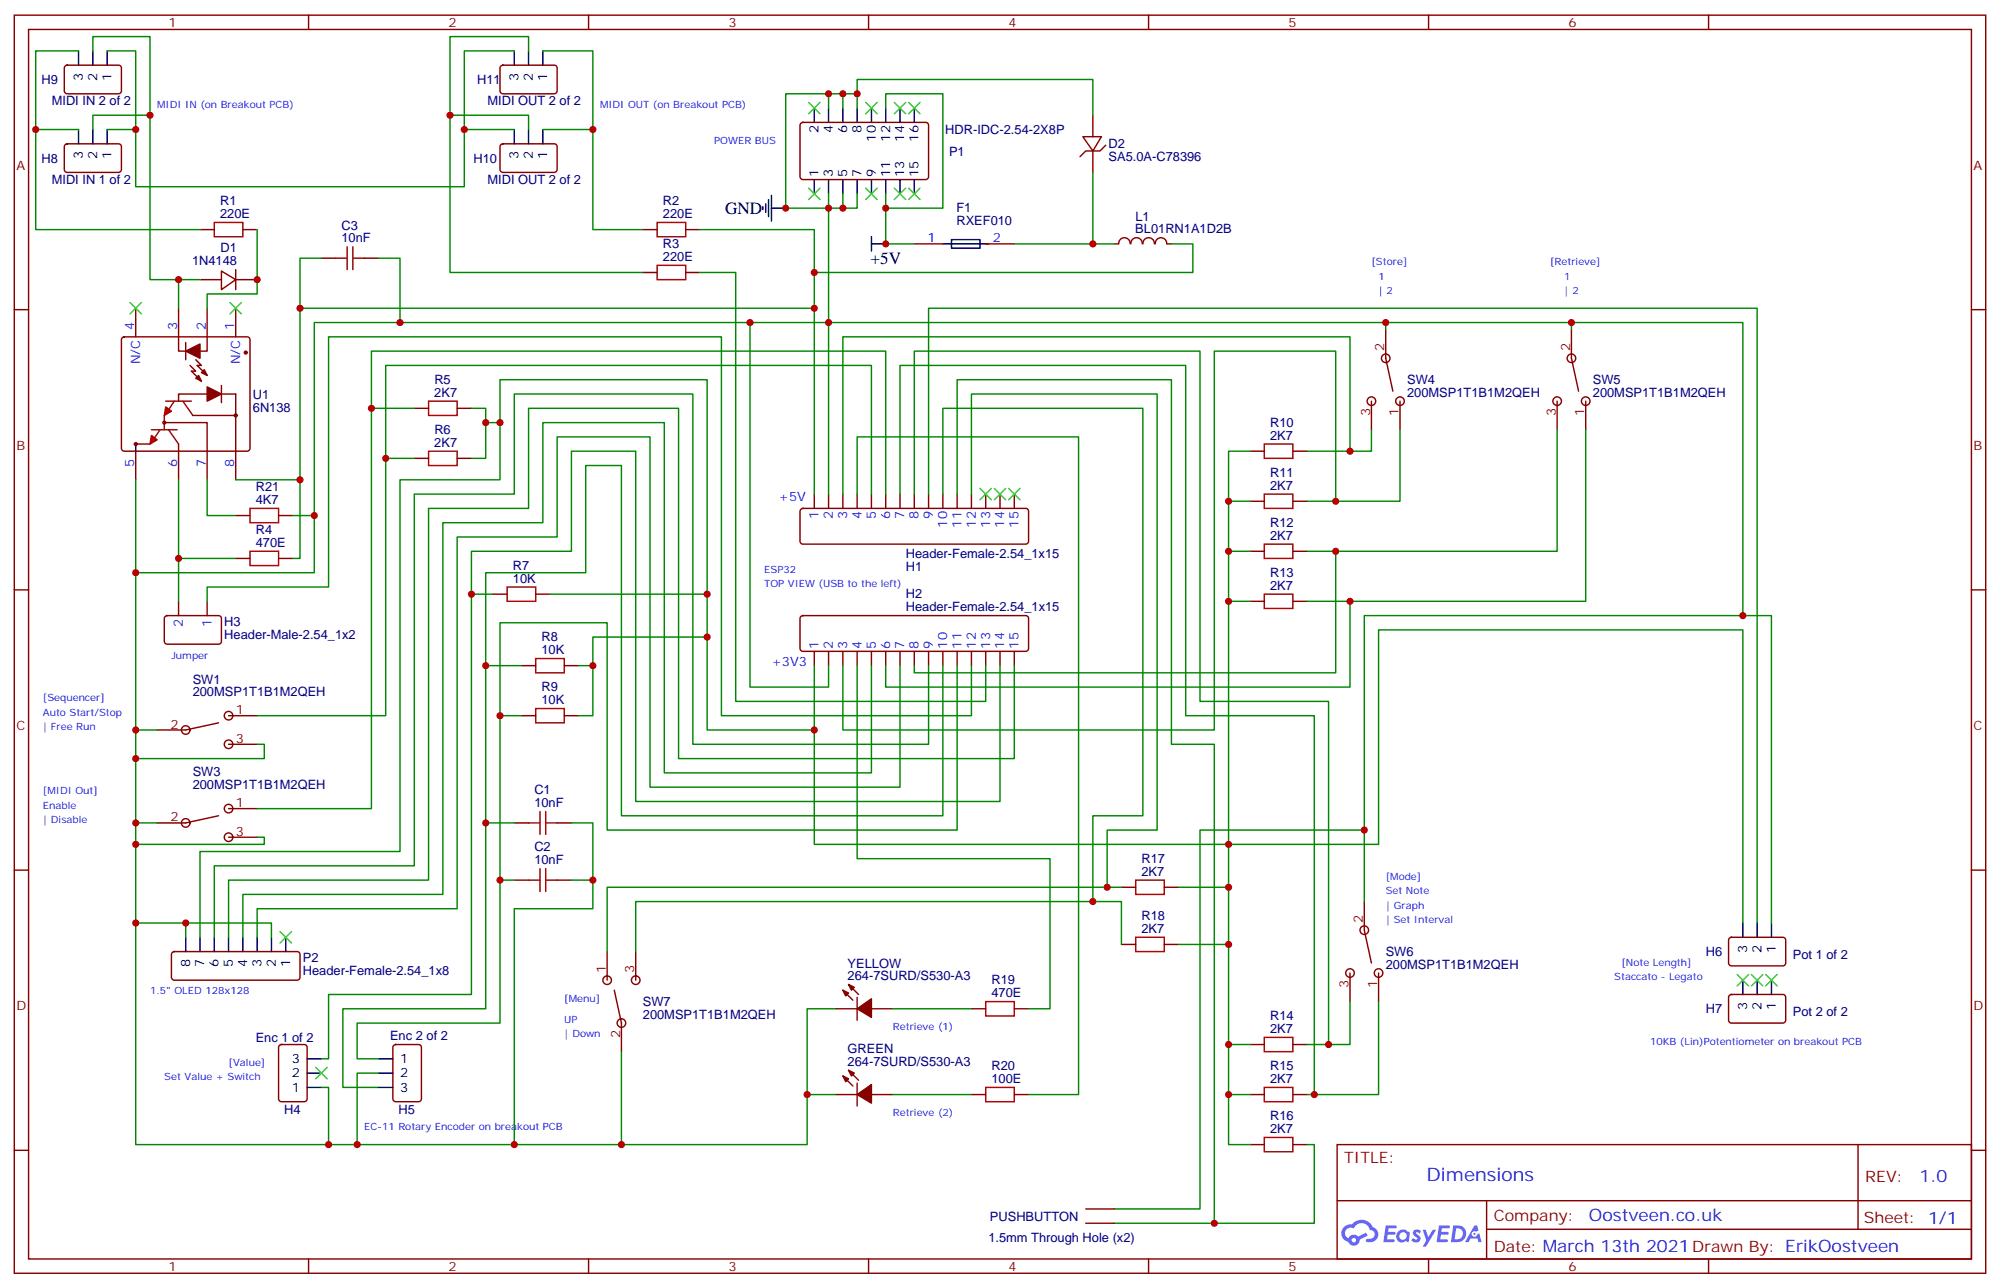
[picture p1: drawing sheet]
<svg xmlns="http://www.w3.org/2000/svg" width="494mm" height="318mm" viewBox="0 0 494 318" stroke-linecap="round" stroke-linejoin="round" font-family="sans-serif">
<g fill="none" stroke="#870000" stroke-width=".35">
<path d="M3.5 3.7h486.9v310.5h-486.9zM7.1 7.3h479.7v303.4h-479.7zM76.2 3.7v3.6M145.3 3.7v3.6M214.5 3.7v3.6M283.6 3.7v3.6M352.8 3.7v3.6M421.9 3.7v3.6M3.5 76.4h3.6M486.8 76.4h3.6M3.5 145.6h3.6M486.8 145.6h3.6"/>
<path d="M3.5 214.7h3.6M486.8 214.7h3.6M3.5 283.8h3.6M330.2 282.4h156.6v28.3h-156.6zM330.2 296.3h156.5M367.1 296.3v14.1M458.8 282.5v20.8M486.8 283.8h3.6M76.2 310.7v3.5M145.3 310.7v3.5M214.5 310.7v3.5M283.6 310.7v3.5"/>
<path d="M352.8 310.7v3.5M367.1 303.3h119.6M421.9 310.7v3.5"/>
</g>
<g fill="#5487ff">
<path d="M349.2 303.6a1.22 1.22 0 0 1 1.7 .3l-.4 .6a.47 .47 0 0 0-.3-.5 .47 .47 0 0 0-.5 .2v.2a1.3 1.3 0 0 1 1 1.7 1.39 1.39 0 0 1-2.2-.1l.5-.5 .7 .4a.29 .29 0 0 0 .3-.3 .29 .29 0 0 0-.2-.3 1.04 1.04 0 0 1-.6-1.7z"/>
<path d="M342.2 302.4h2.3a.37 .37 0 0 1 .4 .3 .37 .37 0 0 1-.4 .4h-1.6l-.1 .9h1.5l.3 .3-.3 .4h-1.6l-.2 1.1h1.5a.36 .36 0 0 1 .4 .3 .36 .36 0 0 1-.3 .4h-2.5z"/>
<path d="M355.3 302.4h2.4a.37 .37 0 0 1 .4 .3 .37 .37 0 0 1-.4 .4h-1.6l-.2 .9h1.6l.3 .3-.4 .4h-1.6l-.1 1.1h1.5a.36 .36 0 0 1 .4 .3 .36 .36 0 0 1-.4 .4h-2.5z"/>
<path d="M364.1 302.4h.7l.3 1.2-.6 .3a.69 .69 0 0 0-1 .3 .69 .69 0 0 0 .4 1 .69 .69 0 0 0 .9-.6l.5-.3 .6 2.2h-.8l-.3-.9h-1.7l-.5 .9h-.8z"/>
<path d="M351.3 303.4h.8l.6 1.9 1.1-1.9h.9l-2.6 4.2h-.8l.9-1.5z"/>
<path d="M358.9 302.4l-.6 4.1h1.3a2.11 2.11 0 0 0 2.5-2.1 2.11 2.11 0 0 0-2.5-2zM359.6 303.1a1.39 1.39 0 0 1 1.7 1.4 1.39 1.39 0 0 1-1.8 1.3h-.3z"/>
<path d="M345.2 304a1.47 1.47 0 0 0-.2 2.1 1.47 1.47 0 0 0 2.1 .1l.8 .3 .3-2.3-.2-.2-.4-.1a1.49 1.49 0 0 0-2.4 .1zM345.8 304.4a.92 .92 0 0 1 1.6 .5 .92 .92 0 0 1-1.3 1 .9 .9 0 0 1-.3-1.5z"/>
<path d="M331.9 302.7a2.18 2.18 0 0 0 1.1 3.8 1.44 1.44 0 0 0 1.6 .9 1.44 1.44 0 0 0 1.2-1.5l2-1-.5-.7-1.9 .9a1.47 1.47 0 0 0-2.4 .5 1.39 1.39 0 0 1-.7-2 1.39 1.39 0 0 1 2-.5 2.12 2.12 0 0 1 2.2-1.3 2.12 2.12 0 0 1 1.9 1.7 1.07 1.07 0 0 1 1.1 1 1.07 1.07 0 0 1-1 1.2h-.7a.43 .43 0 0 0-.5 .3 .43 .43 0 0 0 .4 .5 1.98 1.98 0 0 0 2.5-1.2 1.98 1.98 0 0 0-1.2-2.5 2.98 2.98 0 0 0-5.1-.7l-1.1 .1zM333.8 306a.55 .55 0 0 1 1.1 0 .55 .55 0 0 1-1.1 0z"/>
<circle cx="364.1" cy="304.5" r=".26"/>
</g>
<g fill="none" stroke="#000" stroke-width=".35">
<path d="M19.4 12.6v3.5M22.9 12.6v3.5M26.5 12.6v3.5M127 12.6v3.5M130.5 12.6v3.5M134.1 12.6v3.5M19.4 32v3.5M22.9 32v3.5M26.5 32v3.5M127 32v3.5M130.5 32v3.5M134.1 32v3.5"/>
<path d="M201.1 26.7v3.5M204.6 26.7v3.5M208.1 26.7v3.5M211.7 26.7v3.5M215.2 26.7v3.5M218.7 26.7v3.5M222.2 26.7v3.5M225.8 26.7v3.5M188.4 51v.7M189.1 50.3v2.1M189.8 49.2v4.3M190.5 51.4h3.5"/>
<path d="M190.5 48.2v6.3M201.1 44.3v3.5M204.6 44.3v3.5M208.1 44.3v3.5M211.7 44.3v3.5M215.2 44.3v3.5M215.2 58.4v3.5M218.7 44.3v3.5M222.2 44.3v3.5M225.8 44.3v3.5M234.9 59.1h7.1v2.1h-7.1zM215.2 60.2h3.5"/>
<path d="M232.8 60.2h11.3M33.5 109.6v1.7M45.9 231.3v3.5M49.4 231.3v3.5M52.9 231.3v3.5M56.4 231.3v3.5M60 231.3v3.5M63.5 231.3v3.5M67 231.3v3.5M70.6 231.3v3.5M430.4 227.8v3.5M433.9 227.8v3.5"/>
<path d="M437.4 227.8v3.5M430.4 241.9v3.5M433.9 241.9v3.5M437.4 241.9v3.5M75.8 261.3h3.6M75.8 268.3h3.6M75.8 264.8h3.6M93.5 261.3h3.5M93.5 268.3h3.5M93.5 264.8h3.5"/>
</g>
<g fill="none" stroke="#870000" stroke-width=".35">
<path d="M16.1 16.3l.5-.2h12.7a.71 .71 0 0 1 .7 .7v5.6a.76 .76 0 0 1-.7 .7h-12.7a.76 .76 0 0 1-.7-.7v-5.6zM123.7 16.3l.5-.2h12.7a.71 .71 0 0 1 .7 .7v5.6a.76 .76 0 0 1-.7 .7h-12.7a.76 .76 0 0 1-.7-.7v-5.6zM16.1 35.7l.5-.2h12.7a.71 .71 0 0 1 .7 .7v5.6a.76 .76 0 0 1-.7 .7h-12.7a.76 .76 0 0 1-.7-.7v-5.6zM123.7 35.7l.5-.2h12.7a.71 .71 0 0 1 .7 .7v5.6a.76 .76 0 0 1-.7 .7h-12.7a.76 .76 0 0 1-.7-.7v-5.6zM197.8 30.4l.5-.2h30.3a.71 .71 0 0 1 .7 .7v12.7a.76 .76 0 0 1-.7 .7h-30.3a.76 .76 0 0 1-.7-.7v-12.7zM267.4 33.7h4.6l-2.1 3.6zM269.9 28.4v5.3M269.9 37.3v5.2M273 35.8l-1.4 1.5h-3.5l-1.4 1.4M49.4 56.7h3.5M60 56.7h3.5M158.7 56.7h3.6"/>
<path d="M169.3 56.7h3.6M33.5 76.1v7M44.1 76.1v10.5h7.1v-10.5M49.4 69h5.3M54.7 66.9l3.5 2.1-3.5 2.5zM58.2 66.5v5M58.2 76.1v7M58.2 69h5.3M79.4 63.7h3.5M90 63.7h3.5M158.7 67.2h3.6M169.3 67.2h3.6"/>
<path d="M225.8 60.2h7M243.4 60.2h7.1M275.2 60.2h1M276.3 60.2a1.41 1.41 0 0 1 1.4-1.5 1.41 1.41 0 0 1 1.4 1.5M279.3 60.2a1.41 1.41 0 0 1 1.4-1.5 1.41 1.41 0 0 1 1.4 1.5M282.2 60.2a1.41 1.41 0 0 1 1.5-1.5 1.41 1.41 0 0 1 1.4 1.5M285.3 60.2a1.41 1.41 0 0 1 1.4-1.5 1.41 1.41 0 0 1 1.4 1.5M288.2 60.2h1.1M30.2 83.3l.5-.2h30.3a.71 .71 0 0 1 .7 .7v26.8a.76 .76 0 0 1-.7 .7h-30.3a.76 .76 0 0 1-.7-.7v-26.8zM44.1 99v-1.8h14.1v21.2M45.9 84.5v4.3M46.9 90.2l1.4 1.4h-1l2.4 2.5"/>
<path d="M48.3 88.8l1.4 1.4h-1l2.5 2.4M54.7 95.1v4.2M338.7 99v7M342.2 81.4v7l1.8 8.1M345.7 99v7M384.5 99v7M388.1 81.4v7l1.7 8.1M391.6 99v7M33.5 109.6h3.5M33.5 111.3v7.1M40.6 104.3h10.6v14.1M44.1 109.6v8.8"/>
<path d="M47.6 102.5h10.6M102.3 100.8h3.5M102.3 113.1h3.5M112.9 100.8h3.5M112.9 113.1h3.5M308.7 111.3h3.5M319.3 111.3h3.5M58.2 137.8h3.5M58.2 127.2h3.5M68.8 137.8h3.5M68.8 127.2h3.5M197.8 125.7l.5-.3h55a.71 .71 0 0 1 .7 .8v7.4a.76 .76 0 0 1-.7 .7h-55a.76 .76 0 0 1-.7-.7v-7.4z"/>
<path d="M201.1 121.9v3.5M204.6 121.9v3.5M208.1 121.9v3.5M211.7 121.9v3.5M215.2 121.9v3.5M218.7 121.9v3.5M222.2 121.9v3.5M225.8 121.9v3.5M229.3 121.9v3.5M232.8 121.9v3.5M236.4 121.9v3.5M239.9 121.9v3.5"/>
<path d="M243.4 121.9v3.5M246.9 121.9v3.5M250.5 121.9v3.5M308.7 123.7h3.5M308.7 136h3.5M319.3 123.7h3.5M319.3 136h3.5M40.8 152.1l.5-.2h12.7a.71 .71 0 0 1 .7 .7v5.7a.76 .76 0 0 1-.7 .7h-12.7a.76 .76 0 0 1-.7-.7v-5.7zM44.1 148.4v3.5M51.2 148.4v3.5M121.7 146.6h3.5M132.3 146.6h3.5"/>
<path d="M197.8 152.1l.5-.2h55a.71 .71 0 0 1 .7 .7v7.4a.76 .76 0 0 1-.7 .7h-55a.76 .76 0 0 1-.7-.7v-7.4zM308.7 148.4h3.5M319.3 148.4h3.5M54 178.4l-8.1 1.7h-7.1M56.4 176.6h7.1M128.8 176.6h3.5M128.8 164.3h3.5M139.3 176.6h3.6M139.3 164.3h3.6M201.1 160.7v3.6M204.6 160.7v3.6M208.1 160.7v3.6"/>
<path d="M211.7 160.7v3.6M215.2 160.7v3.6M218.7 160.7v3.6M222.2 160.7v3.6M225.8 160.7v3.6M229.3 160.7v3.6M232.8 160.7v3.6M236.4 160.7v3.6M239.9 160.7v3.6M243.4 160.7v3.6M246.9 160.7v3.6M250.5 160.7v3.6"/>
<path d="M56.4 183.7h7.1M56.4 199.5h7.1M54 201.3l-8.1 1.8h-7.1M56.4 206.6h7.1M127 203.1h3.5M127 217.2h3.5M137.6 203.1h3.5M137.6 217.2h3.5M276.9 218.9h3.6M287.5 218.9h3.5M42.6 235l.4-.2h30.4a.71 .71 0 0 1 .7 .7v5.7a.76 .76 0 0 1-.7 .7h-30.4a.76 .76 0 0 1-.7-.7v-5.7zM149.9 234.8v7.1"/>
<path d="M157 234.8v7.1M276.9 233h3.6M287.5 233h3.5M336.9 222.5v7l1.8 8.1M427.1 231.5l.5-.2h12.7a.71 .71 0 0 1 .7 .7v5.6a.76 .76 0 0 1-.7 .7h-12.7a.76 .76 0 0 1-.7-.7v-5.6zM69 257.9l.5-.2h5.6a.71 .71 0 0 1 .7 .7v12.7a.76 .76 0 0 1-.7 .8h-5.6a.76 .76 0 0 1-.7-.8v-12.7zM97.2 257.9l.5-.2h5.7a.71 .71 0 0 1 .7 .7v12.7a.76 .76 0 0 1-.7 .8h-5.7a.76 .76 0 0 1-.7-.8v-12.7zM151.7 244.3l1.8 8.1v7.1M206.4 248.9h5.3M208.1 244.3l2.5 2.5M209.5 242.9l2.5 2.5M211.7 246.1v5.6"/>
<path d="M215.2 248.9h5.3M239.9 248.9h3.5M250.5 248.9h3.5M308.7 257.7h3.5M319.3 257.7h3.5M333.4 240.1v7.1M340.4 240.1v7.1M427.1 245.6l.5-.2h12.7a.71 .71 0 0 1 .7 .7v5.6a.76 .76 0 0 1-.7 .7h-12.7a.76 .76 0 0 1-.7-.7v-5.6zM206.4 270.1h5.3M208.1 265.5l2.5 2.5M209.5 264.1l2.5 2.5M211.7 267.3v5.6"/>
<path d="M215.2 270.1h5.3M239.9 270.1h3.5M250.5 270.1h3.5M308.7 270.1h3.5M319.3 270.1h3.5M268.1 298.3h7.1M308.7 282.4h3.5M319.3 282.4h3.5M268.1 301.8h7.1"/>
<circle cx="338.7" cy="99" r="1.06"/>
<circle cx="342.2" cy="88.4" r="1.06"/>
<circle cx="345.7" cy="99" r="1.06"/>
<circle cx="384.5" cy="99" r="1.06"/>
<circle cx="388.1" cy="88.4" r="1.06"/>
<circle cx="391.6" cy="99" r="1.06"/>
<circle cx="33.5" cy="109.6" r=".35"/>
<circle cx="40.6" cy="104.3" r=".35"/>
<circle cx="58.2" cy="102.5" r=".35"/>
<circle cx="56.4" cy="176.6" r="1.06"/>
<circle cx="45.9" cy="180.1" r="1.06"/>
<circle cx="56.4" cy="199.5" r="1.06"/>
<circle cx="56.4" cy="183.7" r="1.06"/>
<circle cx="45.9" cy="203.1" r="1.06"/>
<circle cx="56.4" cy="206.6" r="1.06"/>
<circle cx="336.9" cy="229.5" r="1.06"/>
<circle cx="149.9" cy="241.9" r="1.06"/>
<circle cx="153.5" cy="252.4" r="1.06"/>
<circle cx="157" cy="241.9" r="1.06"/>
<circle cx="333.4" cy="240.1" r="1.06"/>
<circle cx="340.4" cy="240.1" r="1.06"/>
</g>
<g fill="none" stroke="#008700" stroke-width=".35">
<path d="M19.4 12.6h-10.6v19.4h10.6M22.9 12.6v-3.6h14.1v19.4h-14.1v3.6M26.5 12.6h7v19.4h-7M127 12.6h-12.3v19.4h12.3M130.5 12.6v-3.6h-19.4v19.4h19.4v3.6M134.1 12.6h12.3v19.4h-12.3M8.8 32v24.7h40.6M33.5 32v14.1h81.2v-14.1M37 28.4v40.6h7.1M111.1 28.4v38.8h47.6M146.4 32v24.7h12.3M204.6 23.1v3.6"/>
<path d="M208.1 26.7v-3.6h-14.1v28.3h14.1M208.1 23.1h3.6v3.6M211.7 23.1v-3.5h58.2v8.8M218.7 26.7v-3.6h14.1v28.3h-14.1v-3.6M63.5 56.7v15.8h-12.3v3.6M172.9 56.7h28.2v65.2M204.6 47.8v74.1M208.1 47.8v3.6h3.6v-3.6M218.7 51.4v8.8h7.1M269.9 42.5v17.7M49.4 69h-5.3v7.1M79.4 63.7h-5.3v12.4"/>
<path d="M93.5 63.7h5.3v15.9M172.9 67.2h8.8v105.9h61.7v-8.8M185.2 79.6h157v1.8M201.1 76.1h-127v42.3h-15.9M250.5 60.2h24.7M289.3 60.2h5.3v7h-93.5M342.2 79.6h45.9v1.8M388.1 79.6h42.3v72.3h-93.5v70.6M33.5 118.4v22.9h44.1v-61.7h107.6v89.9h19.4v-5.2M44.1 118.4v19.4h14.1M51.2 118.4v8.8h7M74.1 118.4v19.4h-1.8"/>
<path d="M91.7 100.8h10.6M95.2 113.1h7.1M116.4 100.8h3.5v12.3h-3.5M119.9 104.3h3.6M308.7 111.3h-5.3v97.1h-102.3v-28.3M333.4 111.3v-28.2h-125.3v38.8M338.7 106v5.3h-15.9M345.7 106v17.7h-22.9M384.5 106v30h-61.7M391.6 106v42.4h-68.8M44.1 137.8v10.6M72.3 127.2h5.3"/>
<path d="M211.7 121.9v-14.1h54.6v162.3h-12.3M215.2 121.9v-31.7h-120v86.4h-31.7M218.7 121.9v-35.3h-127v112.9h-28.2M222.2 121.9v-31.7h70.6v86.4h31.8v93.5M225.8 121.9v-35.3h70.5v86.5h31.8v84.6M229.3 121.9v-45.8h204.6v151.7M232.8 121.9v-21.1h49.4v100.5h-12.3v21.2M236.4 121.9v-28.2h52.9v90h10.6v118.1M239.9 121.9v-24.7h45.9v107.6h-12.4v14.1M303.4 123.7h5.3M303.4 136h5.3M329.8 123.7v-37.1h-29.9v93.5h-91.8v-15.8"/>
<path d="M329.8 136v30h-104v-1.7M33.5 141.3v38.8h5.3M51.2 148.4v-3.5h29.9v-61.8h97.1v93.5h61.7v-12.3M116.4 146.6h5.3M135.8 146.6h38.8M174.6 157.2h-28.2v19.4h-3.5M303.4 148.4h5.3M333.4 148.4v21.1h-114.7v-5.2M430.4 151.9h7v75.9M119.9 164.3v-23h24.7v-26.4h8.9v86.4h79.3v-37M123.5 176.6h5.3M128.8 164.3h-8.9v84.6h-35.2v19.4h8.8"/>
<path d="M142.9 164.3h3.5M201.1 164.3v15.8h-26.5v-86.4h-51.1v24.7h-24.7v91.7h-49.4v21.2M211.7 164.3v47.6h47.6v37h-5.3M215.2 164.3v26.4h-51.2v-86.4h-29.9v24.7h-24.7v91.7h-49.4v10.6M222.2 164.3v29.9h-61.7v-86.4h-22.9v24.7h-24.7v91.7h-49.4v7.1M229.3 164.3v19.4h-58.2v-86.5h-44.1v24.7h-24.7v91.7h-49.4v17.7M236.4 164.3v40.5h-86.5v-51.1h-26.4v98.7h-35.3v8.9h5.3M246.9 164.3v33.5h-89.9v-86.5h-15.9v24.7h-24.7v109.4h-35.3v15.9h-1.7M250.5 164.3v22.9h-82.9v-86.4h-37.1v24.6h-24.7v91.8h-49.4v14.1M33.5 180.1v23h5.3M63.5 183.7h1.8v3.5h-31.8M33.5 203.1v24.7h12.4v3.5"/>
<path d="M63.5 206.6h1.8v1.8h-31.8M119.9 203.1h7.1M123.5 217.2h3.5M141.1 203.1h5.3v14.1h-5.3M146.4 217.2v7h-19.4v58.2M276.9 218.9h-127v15.9M291 218.9h12.4M336.9 204.8h-40.6v93.5h-21.1M33.5 227.8v54.6h120v-22.9M45.9 227.8h21.1v3.5M276.9 233v-10.5h-119.9v12.3M291 233h12.4"/>
<path d="M430.4 227.8v-72.4h-90v53h-37v61.7h5.3M206.4 248.9h-7.1v33.5h-45.8M220.5 248.9h19.4M303.4 257.7h5.3M333.4 247.2v10.5h-10.6M340.4 247.2v22.9h-17.6M79.4 268.3h1.7v14.1M93.5 264.8h-5.3v17.6M199.3 270.1h7.1M220.5 270.1h19.4M303.4 270.1v12.3h5.3M322.8 282.4h1.8v19.4h-49.4"/>
</g>
<g fill="#870000" stroke="#870000" stroke-width=".35">
<path d="M45.9 86.6l3.5-1.7v3.5z"/>
<path d="M48.3 93.3l.7-.7 .7 1.5z"/>
<path d="M49.7 91.9l.7-.7 .8 1.4z"/>
<path d="M51.2 95.5l3.5 1.7-3.5 1.8z"/>
<path d="M208.1 244.3l1.4 .7-.7 .7z"/>
<path d="M209.5 242.9l1.5 .7-.7 .7z"/>
<path d="M211.7 248.9l3.5-2.4v4.5z"/>
<path d="M208.1 265.5l1.4 .7-.7 .7z"/>
<path d="M209.5 264.1l1.5 .7-.7 .7z"/>
<path d="M211.7 270.1l3.5-2.5v4.6z"/>
<circle cx="60.7" cy="87" r=".35"/>
</g>
<g fill="#a10000" stroke="#a10000" stroke-width=".35">
<path d="M40.9 100.4l1.4 1.1-1.7 1z"/>
<path d="M37.4 107.5l1.4 1-1.8 1.1z"/>
</g>
<g fill="none" stroke="#a10000" stroke-width=".35">
<path d="M52.9 54.9h7.1v3.5h-7.1zM162.3 54.9h7v3.5h-7zM82.9 63.7h2.8M85.7 60.9v5.6M87.1 63.7h2.9M87.1 60.9v5.6M162.3 65.5h7v3.5h-7zM40.9 99h6.4M43 99l-1.4 2.1M45.2 99l2.4 3.5M105.8 99h7.1v3.5h-7.1zM37.4 106h6.3"/>
<path d="M39.5 106l-1.4 2.2M40.6 102.5v3.5M41.6 106l2.5 3.6M105.8 111.3h7.1v3.6h-7.1zM312.2 109.6h7.1v3.5h-7.1zM61.7 136h7.1v3.6h-7.1zM61.7 125.4h7.1v3.6h-7.1zM312.2 121.9h7.1v3.5h-7.1zM312.2 134.3h7.1v3.5h-7.1zM125.2 144.9h7.1v3.5h-7.1zM312.2 146.6h7.1v3.5h-7.1zM132.3 162.5h7v3.5h-7z"/>
<path d="M132.3 174.8h7v3.6h-7zM130.5 203.1h2.8M130.5 217.2h2.8M133.3 200.2v5.7M133.3 214.3v5.7M134.8 203.1h2.8M134.8 200.2v5.7M134.8 214.3v5.7M134.8 217.2h2.8M280.5 217.2h7v3.5h-7zM280.5 231.3h7v3.5h-7zM243.4 247.2h7.1v3.5h-7.1z"/>
<path d="M312.2 256h7.1v3.5h-7.1zM243.4 268.3h7.1v3.6h-7.1zM312.2 268.3h7.1v3.6h-7.1zM312.2 280.7h7.1v3.5h-7.1z"/>
</g>
<g fill="none" stroke="#3c3" stroke-width=".35">
<path d="M199.7 25.3l2.8 2.8M202.5 25.3l-2.8 2.8M213.8 25.3l2.8 2.8M216.6 25.3l-2.8 2.8M220.8 25.3l2.9 2.8M223.7 25.3l-2.9 2.8M224.4 25.3l2.8 2.8M227.2 25.3l-2.8 2.8M199.7 46.4l2.8 2.8M202.5 46.4l-2.8 2.8M213.8 46.4l2.8 2.8M216.6 46.4l-2.8 2.8"/>
<path d="M220.8 46.4l2.9 2.8M223.7 46.4l-2.9 2.8M224.4 46.4l2.8 2.8M227.2 46.4l-2.8 2.8M32.1 74.6l2.8 2.9M34.9 74.6l-2.8 2.9M56.8 74.6l2.8 2.9M59.6 74.6l-2.8 2.9M242 120.5l2.8 2.8M244.8 120.5l-2.8 2.8M245.5 120.5l2.9 2.8M248.4 120.5l-2.9 2.8"/>
<path d="M249.1 120.5l2.8 2.8M251.9 120.5l-2.8 2.8M69.1 229.9l2.9 2.8M72 229.9l-2.9 2.8M429 240.5l2.8 2.8M431.8 240.5l-2.8 2.8M432.5 240.5l2.8 2.8M435.3 240.5l-2.8 2.8M436 240.5l2.9 2.8M438.9 240.5l-2.9 2.8M78 263.4l2.8 2.8M80.8 263.4l-2.8 2.8"/>
</g>
<g fill="#c00">
<circle cx="74.1" cy="118.4" r=".88"/>
<circle cx="44.1" cy="137.8" r=".88"/>
<circle cx="33.5" cy="141.3" r=".88"/>
<circle cx="33.5" cy="180.1" r=".88"/>
<circle cx="91.7" cy="100.8" r=".88"/>
<circle cx="33.5" cy="203.1" r=".88"/>
<circle cx="116.4" cy="146.6" r=".88"/>
<circle cx="146.4" cy="164.3" r=".88"/>
<circle cx="95.3" cy="113.1" r=".88"/>
<circle cx="174.6" cy="157.2" r=".88"/>
<circle cx="174.6" cy="146.6" r=".88"/>
<circle cx="123.5" cy="104.3" r=".88"/>
<circle cx="119.9" cy="104.3" r=".88"/>
<circle cx="204.6" cy="23.1" r=".88"/>
<circle cx="208.1" cy="23.1" r=".88"/>
<circle cx="204.6" cy="51.4" r=".88"/>
<circle cx="201.1" cy="76.1" r=".88"/>
<circle cx="218.7" cy="51.4" r=".88"/>
<circle cx="211.7" cy="23.1" r=".88"/>
<circle cx="208.1" cy="51.4" r=".88"/>
<circle cx="201.1" cy="67.2" r=".88"/>
<circle cx="185.2" cy="79.6" r=".88"/>
<circle cx="204.6" cy="79.6" r=".88"/>
<circle cx="342.2" cy="79.6" r=".88"/>
<circle cx="201.1" cy="180.1" r=".88"/>
<circle cx="333.4" cy="111.3" r=".88"/>
<circle cx="303.4" cy="123.7" r=".88"/>
<circle cx="303.4" cy="136" r=".88"/>
<circle cx="303.4" cy="148.4" r=".88"/>
<circle cx="329.8" cy="123.7" r=".88"/>
<circle cx="329.8" cy="136" r=".88"/>
<circle cx="333.4" cy="148.4" r=".88"/>
<circle cx="388.1" cy="79.6" r=".88"/>
<circle cx="303.4" cy="208.4" r=".88"/>
<circle cx="303.4" cy="257.7" r=".88"/>
<circle cx="328.1" cy="257.7" r=".88"/>
<circle cx="324.6" cy="270.1" r=".88"/>
<circle cx="303.4" cy="270.1" r=".88"/>
<circle cx="299.9" cy="301.8" r=".88"/>
<circle cx="336.9" cy="204.8" r=".88"/>
<circle cx="303.4" cy="218.9" r=".88"/>
<circle cx="303.4" cy="233" r=".88"/>
<circle cx="273.4" cy="218.9" r=".88"/>
<circle cx="269.9" cy="222.5" r=".88"/>
<circle cx="153.5" cy="282.4" r=".88"/>
<circle cx="199.3" cy="270.1" r=".88"/>
<circle cx="269.9" cy="60.2" r=".88"/>
<circle cx="63.5" cy="69" r=".88"/>
<circle cx="33.5" cy="187.2" r=".88"/>
<circle cx="33.5" cy="208.4" r=".88"/>
<circle cx="218.7" cy="60.2" r=".88"/>
<circle cx="194" cy="51.4" r=".88"/>
<circle cx="123.5" cy="176.6" r=".88"/>
<circle cx="33.5" cy="227.8" r=".88"/>
<circle cx="88.2" cy="282.4" r=".88"/>
<circle cx="81.1" cy="282.4" r=".88"/>
<circle cx="430.4" cy="151.9" r=".88"/>
<circle cx="119.9" cy="164.3" r=".88"/>
<circle cx="8.8" cy="32" r=".88"/>
<circle cx="44.1" cy="69" r=".88"/>
<circle cx="37" cy="28.4" r=".88"/>
<circle cx="114.7" cy="32" r=".88"/>
<circle cx="146.4" cy="32" r=".88"/>
<circle cx="111.1" cy="28.4" r=".88"/>
<circle cx="33.5" cy="32" r=".88"/>
<circle cx="119.9" cy="203.1" r=".88"/>
<circle cx="123.5" cy="217.2" r=".88"/>
<circle cx="127" cy="282.4" r=".88"/>
<circle cx="146.4" cy="217.2" r=".88"/>
<circle cx="45.9" cy="227.8" r=".88"/>
<circle cx="74.1" cy="76.1" r=".88"/>
<circle cx="98.8" cy="79.6" r=".88"/>
<circle cx="77.6" cy="127.2" r=".88"/>
</g>
<text font-size="4.6" fill="#00f" x="352.3" y="291.5">Dimensions</text>
<g font-size="4.2">
<text x="179" y="52.8">GND</text>
<text x="214.9" y="65.1">+5V</text>
</g>
<g font-size="4.2" fill="#00f">
<text x="474" y="291.7">1.0</text>
<text x="392.4" y="301.3">Oostveen.co.uk</text>
</g>
<g font-size="3.9" fill="#800">
<text x="332" y="287">TITLE:</text>
<text x="460.6" y="291.7">REV:</text>
<text x="368.9" y="301.2">Company:</text>
<text x="460.2" y="301.8">Sheet: 1/1</text>
<text x="368.9" y="308.9">Date: March 13th 2021 Drawn By: ErikOostveen</text>
</g>
<g font-size="3.2" fill="#800">
<text x="41.6" y="6.7">1</text>
<text x="110.8" y="6.7">2</text>
<text x="179.9" y="6.7">3</text>
<text x="249.1" y="6.7">4</text>
<text x="318.2" y="6.7">5</text>
<text x="387.3" y="6.7">6</text>
<text x="4.1" y="41.8">A</text>
<text x="487.4" y="41.8">A</text>
<text x="341.8" y="86.6" transform="rotate(-90 341.8 86.6)">2</text>
<text x="387.7" y="86.6" transform="rotate(-90 387.7 86.6)">2</text>
<text x="338.3" y="102.8" transform="rotate(-90 338.3 102.8)">3</text>
<text x="345.4" y="102.8" transform="rotate(-90 345.4 102.8)">1</text>
<text x="384.2" y="102.8" transform="rotate(-90 384.2 102.8)">3</text>
<text x="391.2" y="102.8" transform="rotate(-90 391.2 102.8)">1</text>
<text x="4.1" y="111">B</text>
<text x="487.4" y="111">B</text>
<text x="42.1" y="179.8">2</text>
<text x="58.2" y="176.2">1</text>
<text x="4.1" y="180.1">C</text>
<text x="58.2" y="183.3">3</text>
<text x="487.4" y="180.1">C</text>
<text x="42.1" y="202.7">2</text>
<text x="58.2" y="199.2">1</text>
<text x="58.2" y="206.2">3</text>
<text x="336.5" y="227.8" transform="rotate(-90 336.5 227.8)">2</text>
<text x="149.6" y="240.1" transform="rotate(-90 149.6 240.1)">1</text>
<text x="156.6" y="240.1" transform="rotate(-90 156.6 240.1)">3</text>
<text x="333" y="243.9" transform="rotate(-90 333 243.9)">3</text>
<text x="340.1" y="243.9" transform="rotate(-90 340.1 243.9)">1</text>
<text x="4.1" y="249.3">D</text>
<text x="487.4" y="249.3">D</text>
<text x="153.1" y="256.2" transform="rotate(-90 153.1 256.2)">2</text>
<text x="41.6" y="313.7">1</text>
<text x="110.8" y="313.7">2</text>
<text x="179.9" y="313.7">3</text>
<text x="249.1" y="313.7">4</text>
<text x="318.2" y="313.7">5</text>
<text x="387.3" y="313.7">6</text>
</g>
<g font-size="3.2" fill="#000080">
<text x="10.2" y="20.7">H9</text>
<text x="117.8" y="20.7">H11</text>
<text x="12.8" y="26">MIDI IN 2 of 2</text>
<text x="120.4" y="26">MIDI OUT 2 of 2</text>
<text x="233.4" y="33.1">HDR-IDC-2.54-2X8P</text>
<text x="10.2" y="40.1">H8</text>
<text x="116.9" y="40.1">H10</text>
<text x="234.4" y="38.4">P1</text>
<text x="273.8" y="39.8">SA5.0A-C78396</text>
<text x="273.8" y="36.6">D2</text>
<text x="12.8" y="45.4">MIDI IN 1 of 2</text>
<text x="120.4" y="45.4">MIDI OUT 2 of 2</text>
<text x="54.3" y="53.8">220E</text>
<text x="54.3" y="50.7">R1</text>
<text x="163.7" y="53.8">220E</text>
<text x="163.7" y="50.7">R2</text>
<text x="236.2" y="52.3">F1</text>
<text x="84.3" y="56.7">C3</text>
<text x="84.3" y="59.8">10nF</text>
<text x="236.2" y="55.5">RXEF010</text>
<text x="280.4" y="57.6">BL01RN1A1D2B</text>
<text x="280.4" y="54.4">L1</text>
<text x="47.4" y="65.5">1N4148</text>
<text x="54.5" y="62.3">D1</text>
<text x="163.7" y="64.4">220E</text>
<text x="163.7" y="61.2">R3</text>
<text x="107.3" y="94.8">R5</text>
<text x="347.5" y="94.8">SW4</text>
<text x="393.3" y="94.8">SW5</text>
<text x="62.4" y="101.5">6N138</text>
<text x="62.4" y="98.4">U1</text>
<text x="107.3" y="97.9">2K7</text>
<text x="347.5" y="98">200MSP1T1B1M2QEH</text>
<text x="393.3" y="98">200MSP1T1B1M2QEH</text>
<text x="107.3" y="107.1">R6</text>
<text x="313.6" y="105.3">R10</text>
<text x="107.3" y="110.3">2K7</text>
<text x="313.6" y="108.5">2K7</text>
<text x="313.6" y="117.7">R11</text>
<text x="63.2" y="124.4">4K7</text>
<text x="63.2" y="121.2">R21</text>
<text x="313.6" y="120.9">2K7</text>
<text x="63.2" y="131.8">R4</text>
<text x="313.6" y="130">R12</text>
<text x="63.2" y="135">470E</text>
<text x="223.7" y="137.8">Header-Female-2.54_1x15</text>
<text x="313.6" y="133.2">2K7</text>
<text x="126.7" y="143.8">10K</text>
<text x="126.7" y="140.6">R7</text>
<text x="223.7" y="141">H1</text>
<text x="313.6" y="142.4">R13</text>
<text x="223.7" y="147.7">H2</text>
<text x="313.6" y="145.6">2K7</text>
<text x="55.4" y="154.5">H3</text>
<text x="223.7" y="150.8">Header-Female-2.54_1x15</text>
<text x="55.4" y="157.6">Header-Male-2.54_1x2</text>
<text x="133.7" y="161.4">10K</text>
<text x="133.7" y="158.3">R8</text>
<text x="47.6" y="171.8">200MSP1T1B1M2QEH</text>
<text x="47.6" y="168.7">SW1</text>
<text x="133.7" y="173.8">10K</text>
<text x="133.7" y="170.6">R9</text>
<text x="47.6" y="191.6">SW3</text>
<text x="47.6" y="194.8">200MSP1T1B1M2QEH</text>
<text x="132" y="196">C1</text>
<text x="132" y="199.2">10nF</text>
<text x="132" y="210.1">C2</text>
<text x="132" y="213.3">10nF</text>
<text x="281.9" y="212.9">R17</text>
<text x="281.9" y="216.1">2K7</text>
<text x="281.9" y="227">R18</text>
<text x="281.9" y="230.2">2K7</text>
<text x="74.8" y="237.4">P2</text>
<text x="209.3" y="238.8">YELLOW</text>
<text x="342.2" y="239.1">200MSP1T1B1M2QEH</text>
<text x="342.2" y="236">SW6</text>
<text x="421.2" y="236">H6</text>
<text x="442.7" y="236.6">Pot 1 of 2</text>
<text x="74.8" y="240.5">Header-Female-2.54_1x8</text>
<text x="209.3" y="241.9">264-7SURD/S530-A3</text>
<text x="244.8" y="242.9">R19</text>
<text x="158.7" y="251.5">200MSP1T1B1M2QEH</text>
<text x="158.8" y="248.3">SW7</text>
<text x="244.8" y="246.1">470E</text>
<text x="313.6" y="251.7">R14</text>
<text x="421.2" y="250">H7</text>
<text x="442.7" y="250.7">Pot 2 of 2</text>
<text x="63.1" y="257.1">Enc 1 of 2</text>
<text x="96.3" y="256.7">Enc 2 of 2</text>
<text x="313.6" y="254.9">2K7</text>
<text x="209.3" y="263">264-7SURD/S530-A3</text>
<text x="209.3" y="259.9">GREEN</text>
<text x="244.8" y="267.3">100E</text>
<text x="244.8" y="264.1">R20</text>
<text x="313.6" y="267.3">2K7</text>
<text x="313.6" y="264.1">R15</text>
<text x="70.2" y="274.8">H4</text>
<text x="98.4" y="274.8">H5</text>
<text x="313.6" y="279.6">2K7</text>
<text x="313.6" y="276.4">R16</text>
<text x="244.5" y="301.2">PUSHBUTTON</text>
<text x="244.1" y="306.5">1.5mm Through Hole (x2)</text>
</g>
<g font-size="3.2">
<text x="20.5" y="19.9" transform="rotate(-90 20.5 19.9)">3</text>
<text x="24" y="19.9" transform="rotate(-90 24 19.9)">2</text>
<text x="27.5" y="19.9" transform="rotate(-90 27.5 19.9)">1</text>
<text x="128.1" y="19.9" transform="rotate(-90 128.1 19.9)">3</text>
<text x="131.6" y="19.9" transform="rotate(-90 131.6 19.9)">2</text>
<text x="135.1" y="19.9" transform="rotate(-90 135.1 19.9)">1</text>
<text x="202.1" y="32.9" transform="rotate(-90 202.1 32.9)">2</text>
<text x="205.7" y="32.9" transform="rotate(-90 205.7 32.9)">4</text>
<text x="209.2" y="32.9" transform="rotate(-90 209.2 32.9)">6</text>
<text x="212.7" y="32.9" transform="rotate(-90 212.7 32.9)">8</text>
<text x="216.3" y="34.9" transform="rotate(-90 216.3 34.9)">10</text>
<text x="219.8" y="34.9" transform="rotate(-90 219.8 34.9)">12</text>
<text x="223.3" y="34.9" transform="rotate(-90 223.3 34.9)">14</text>
<text x="226.8" y="34.9" transform="rotate(-90 226.8 34.9)">16</text>
<text x="20.5" y="39.3" transform="rotate(-90 20.5 39.3)">3</text>
<text x="24" y="39.3" transform="rotate(-90 24 39.3)">2</text>
<text x="27.5" y="39.3" transform="rotate(-90 27.5 39.3)">1</text>
<text x="128.1" y="39.3" transform="rotate(-90 128.1 39.3)">3</text>
<text x="131.6" y="39.3" transform="rotate(-90 131.6 39.3)">2</text>
<text x="135.1" y="39.3" transform="rotate(-90 135.1 39.3)">1</text>
<text x="202.1" y="43.6" transform="rotate(-90 202.1 43.6)">1</text>
<text x="205.7" y="43.6" transform="rotate(-90 205.7 43.6)">3</text>
<text x="209.2" y="43.6" transform="rotate(-90 209.2 43.6)">5</text>
<text x="212.7" y="43.6" transform="rotate(-90 212.7 43.6)">7</text>
<text x="216.3" y="43.6" transform="rotate(-90 216.3 43.6)">9</text>
<text x="219.8" y="43.6" transform="rotate(-90 219.8 43.6)">11</text>
<text x="223.3" y="43.6" transform="rotate(-90 223.3 43.6)">13</text>
<text x="226.8" y="43.6" transform="rotate(-90 226.8 43.6)">15</text>
<text x="46.9" y="238.6" transform="rotate(-90 46.9 238.6)">8</text>
<text x="50.4" y="238.6" transform="rotate(-90 50.4 238.6)">7</text>
<text x="54" y="238.6" transform="rotate(-90 54 238.6)">6</text>
<text x="57.5" y="238.6" transform="rotate(-90 57.5 238.6)">5</text>
<text x="61" y="238.6" transform="rotate(-90 61 238.6)">4</text>
<text x="64.6" y="238.6" transform="rotate(-90 64.6 238.6)">3</text>
<text x="68.1" y="238.6" transform="rotate(-90 68.1 238.6)">2</text>
<text x="71.6" y="238.6" transform="rotate(-90 71.6 238.6)">1</text>
<text x="431.4" y="235.1" transform="rotate(-90 431.4 235.1)">3</text>
<text x="435" y="235.1" transform="rotate(-90 435 235.1)">2</text>
<text x="438.5" y="235.1" transform="rotate(-90 438.5 235.1)">1</text>
<text x="431.4" y="249.2" transform="rotate(-90 431.4 249.2)">3</text>
<text x="435" y="249.2" transform="rotate(-90 435 249.2)">2</text>
<text x="438.5" y="249.2" transform="rotate(-90 438.5 249.2)">1</text>
<text x="72.1" y="262.3">3</text>
<text x="98.8" y="262.3">1</text>
<text x="72.1" y="269.4">1</text>
<text x="72.1" y="265.9">2</text>
<text x="98.8" y="269.4">3</text>
<text x="98.8" y="265.9">2</text>
</g>
<g font-size="3.2" fill="#00f">
<text x="229.1" y="59.8">1</text>
<text x="245.2" y="59.8">2</text>
<text x="33.2" y="81.4" transform="rotate(-90 33.2 81.4)">4</text>
<text x="43.7" y="81.4" transform="rotate(-90 43.7 81.4)">3</text>
<text x="50.8" y="81.4" transform="rotate(-90 50.8 81.4)">2</text>
<text x="57.9" y="81.4" transform="rotate(-90 57.9 81.4)">1</text>
<text x="34.6" y="89.9" transform="rotate(-90 34.6 89.9)">N/C</text>
<text x="59.3" y="89.9" transform="rotate(-90 59.3 89.9)">N/C</text>
<text x="33.2" y="115.1" transform="rotate(-90 33.2 115.1)">5</text>
<text x="43.7" y="115.1" transform="rotate(-90 43.7 115.1)">6</text>
<text x="50.8" y="115.1" transform="rotate(-90 50.8 115.1)">7</text>
<text x="57.9" y="115.1" transform="rotate(-90 57.9 115.1)">8</text>
<text x="192.3" y="123.7">+5V</text>
<text x="202.1" y="128.2" transform="rotate(-90 202.1 128.2)">1</text>
<text x="205.7" y="128.2" transform="rotate(-90 205.7 128.2)">2</text>
<text x="209.2" y="128.2" transform="rotate(-90 209.2 128.2)">3</text>
<text x="212.7" y="128.2" transform="rotate(-90 212.7 128.2)">4</text>
<text x="216.3" y="128.2" transform="rotate(-90 216.3 128.2)">5</text>
<text x="219.8" y="128.2" transform="rotate(-90 219.8 128.2)">6</text>
<text x="223.3" y="128.2" transform="rotate(-90 223.3 128.2)">7</text>
<text x="226.8" y="128.2" transform="rotate(-90 226.8 128.2)">8</text>
<text x="230.4" y="128.2" transform="rotate(-90 230.4 128.2)">9</text>
<text x="233.9" y="130.2" transform="rotate(-90 233.9 130.2)">10</text>
<text x="237.4" y="130.2" transform="rotate(-90 237.4 130.2)">11</text>
<text x="240.9" y="130.2" transform="rotate(-90 240.9 130.2)">12</text>
<text x="244.5" y="130.2" transform="rotate(-90 244.5 130.2)">13</text>
<text x="248" y="130.2" transform="rotate(-90 248 130.2)">14</text>
<text x="251.5" y="130.2" transform="rotate(-90 251.5 130.2)">15</text>
<text x="45.2" y="154.6" transform="rotate(-90 45.2 154.6)">2</text>
<text x="52.2" y="154.6" transform="rotate(-90 52.2 154.6)">1</text>
<text x="202.1" y="160" transform="rotate(-90 202.1 160)">1</text>
<text x="205.7" y="160" transform="rotate(-90 205.7 160)">2</text>
<text x="209.2" y="160" transform="rotate(-90 209.2 160)">3</text>
<text x="212.7" y="160" transform="rotate(-90 212.7 160)">4</text>
<text x="216.3" y="160" transform="rotate(-90 216.3 160)">5</text>
<text x="219.8" y="160" transform="rotate(-90 219.8 160)">6</text>
<text x="223.3" y="160" transform="rotate(-90 223.3 160)">7</text>
<text x="226.8" y="160" transform="rotate(-90 226.8 160)">8</text>
<text x="230.4" y="160" transform="rotate(-90 230.4 160)">9</text>
<text x="233.9" y="160" transform="rotate(-90 233.9 160)">10</text>
<text x="237.4" y="160" transform="rotate(-90 237.4 160)">11</text>
<text x="240.9" y="160" transform="rotate(-90 240.9 160)">12</text>
<text x="244.5" y="160" transform="rotate(-90 244.5 160)">13</text>
<text x="248" y="160" transform="rotate(-90 248 160)">14</text>
<text x="251.5" y="160" transform="rotate(-90 251.5 160)">15</text>
<text x="190.5" y="164.3">+3V3</text>
</g>
<g font-size="2.5" fill="#00f">
<text x="38.8" y="26.7">MIDI IN (on Breakout PCB)</text>
<text x="148.2" y="26.7">MIDI OUT (on Breakout PCB)</text>
<text x="176.4" y="35.5">POWER BUS</text>
<text x="338.7" y="65.5">[Store]</text>
<text x="382.8" y="65.5">[Retrieve]</text>
<text x="340.4" y="69">1</text>
<text x="386.3" y="69">1</text>
<text x="340.4" y="72.5">| 2</text>
<text x="386.3" y="72.5">| 2</text>
<text x="188.7" y="141.3">ESP32</text>
<text x="188.7" y="144.9">TOP VIEW (USB to the left)</text>
<text x="42.3" y="162.5">Jumper</text>
<text x="10.6" y="173.1">[Sequencer]</text>
<text x="10.6" y="176.6">Auto Start/Stop</text>
<text x="10.6" y="180.1">| Free Run</text>
<text x="10.6" y="196">[MIDI Out]</text>
<text x="10.6" y="199.5">Enable</text>
<text x="10.6" y="203.1">| Disable</text>
<text x="342.2" y="217.2">[Mode]</text>
<text x="342.2" y="220.7">Set Note</text>
<text x="342.2" y="224.2">| Graph</text>
<text x="342.2" y="227.8">| Set Interval</text>
<text x="400.4" y="238.3">[Note Length]</text>
<text x="37" y="245.4">1.5&quot; OLED 128x128</text>
<text x="398.6" y="241.9">Staccato - Legato</text>
<text x="139.3" y="247.2">[Menu]</text>
<text x="139.3" y="252.4">UP</text>
<text x="139.3" y="256">| Down</text>
<text x="220.5" y="254.2">Retrieve (1)</text>
<text x="407.5" y="257.7">10KB (Lin)Potentiometer on breakout PCB</text>
<text x="56.4" y="263">[Value]</text>
<text x="40.6" y="266.6">Set Value + Switch</text>
<text x="220.5" y="275.4">Retrieve (2)</text>
<text x="90" y="278.9">EC-11 Rotary Encoder on breakout PCB</text>
</g>
</svg>
